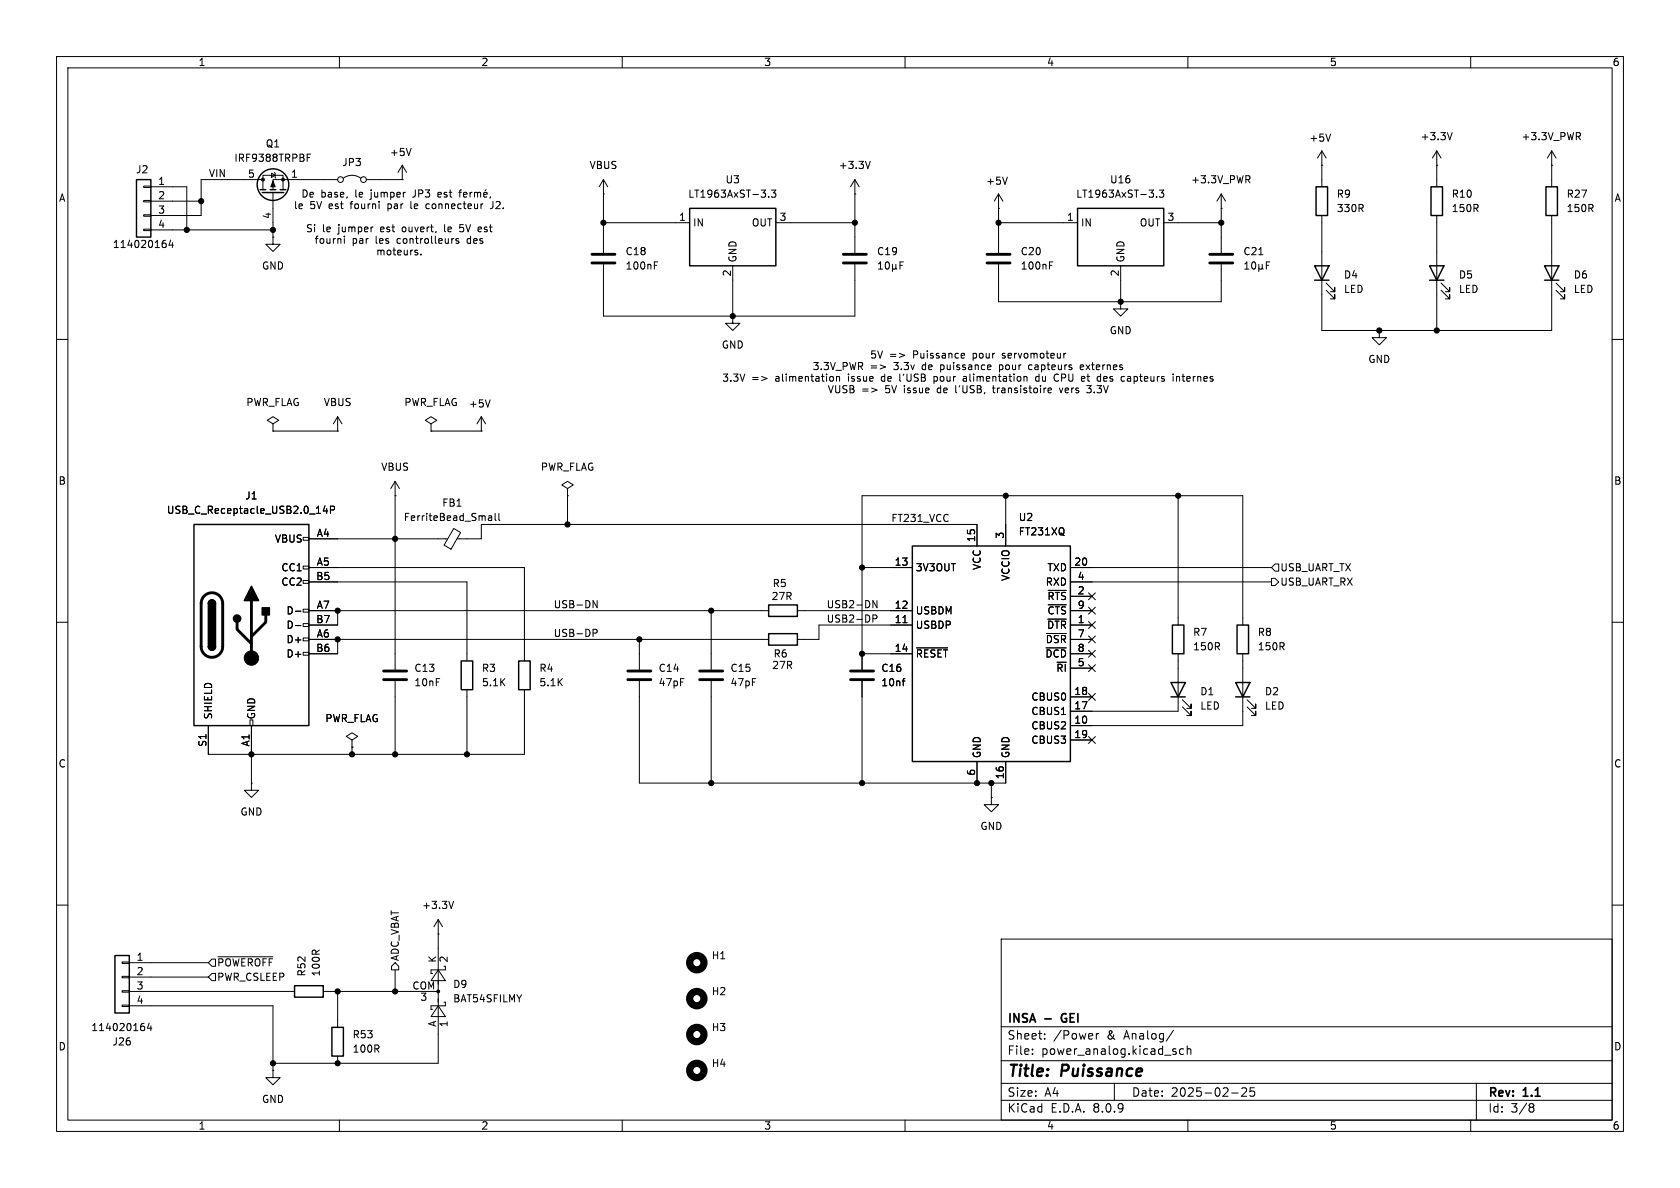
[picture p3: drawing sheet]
<svg xmlns="http://www.w3.org/2000/svg" width="297mm" height="210mm" viewBox="0 0 297 210" stroke-linecap="round" stroke-linejoin="round" font-family="sans-serif">
<g fill="none" stroke="#000" stroke-width=".18">
<path d="M10 10h277v190h-277zM12 12h273v186h-273zM60 10v2M110 10v2M160 10v2M210 10v2M260 10v2M25.4 38h1.3v.2h-1.3zM25.4 35.4h1.3v.3h-1.3zM25.4 32.9h1.3v.2h-1.3zM26.7 33h6.3v7.6M26.7 35.6h8.9"/>
<path d="M46.5 33.5v-2.5h3.5v2.5M46.5 31.8h-10.9v6.3h-8.9M48 30.6l.6 .4-.6 .4zM48.3 34v7.9M48.5 30.5l.1 .1v.8l.2 .1M54.3 27.9h.4M54.3 27.2h.6M59.7 31.8h-11.4v1.7M60.7 31.5a2.54 2.54 0 0 1 3.1 0M64.8 31.8h6.3M71.1 31.8h.1M71.1 29.2l-.7 1.3"/>
<path d="M71.1 29.2v2.6M71.1 29.2l.8 1.3M72.6 35.6v1.1l.2 .2M72.7 26.2l-.4 1.3M75.8 36l-.4 .1-.1 .2 .1 .5 .4 .1M77.6 34l-.2 .2v.5l.2 .1M78 34.3l-.6 .1M78.6 39.7v1.1l.2 .2M81.1 34h.5M81.6 33.6l-.3 .2v1M81.9 39.7h-.6v.6l.4-.1M82 34.4l.6-.1-.1-.2-.4-.1-.1 .2v.6h.5"/>
<path d="M83.1 34v.8M83.5 34l-.4 .2M83.9 34.1l.3-.1 .2 .2M83.9 34v.8M84.4 34.2l.2-.2 .3 .1 .1 .7M84.4 34.2v.6M85.5 34.4l.6-.1v-.2l-.4-.1-.2 .2 .1 .6h.5M85.9 33.5l-.1 .2M86.7 34.8l-.1 .2M87.2 35.6v.9a.41 .41 0 0 1-.5 .4M106.7 34.3h.1M106.7 39.4h15.2"/>
<path d="M106.7 31.8v12.9M106.7 31.8l-.8 1.2M106.7 31.8l.7 1.2M135.9 34.7v.2M136.4 33.6h.8l-.5 .5 .4 .1v.5l-.2 .2-.5-.2M137.2 39.4h13.9M151.1 34.3h.1M151.1 31.8l-.7 1.2M151.1 31.8v12.9M151.1 31.8l.8 1.2M153.9 28.5l-.5 1.3M176.5 36.8h.1"/>
<path d="M176.5 39.4h14M176.5 34.3v10.4M176.5 34.3l-.7 1.3M176.5 34.3l.8 1.3M178.1 31.3l-.4 1.3M204.5 34.7v.2M205 33.6h.7l-.4 .5 .4 .1v.5l-.2 .2-.5-.2M205.7 39.4h10.2M215.9 36.8h.1M215.9 34.3l-.8 1.3M215.9 34.3v10.4M215.9 34.3l.8 1.3"/>
<path d="M220.6 31.7l.4 .6M220.7 31.1l.3 .2-.1 .3-.2 .1M233.7 29.2h.1M233.7 38.1v20.3h40.6v-20.3M233.7 26.7l-.8 1.2M233.7 26.7v6.3M233.7 26.7l.7 1.2M235.2 23.7l-.4 1.3M254 29.2h.1M254 26.7v6.3M254 38.1v20.3M254 26.7l-.8 1.2"/>
<path d="M254 26.7l.8 1.2M256.7 23.4l-.4 1.3M274.3 29.2h.1M274.3 26.7v6.3M274.3 26.7l-.7 1.2M274.3 26.7l.8 1.2M279 24.1l.4 .6M279.2 23.4l.2 .3-.1 .3-.1 .1M25.4 40.5h1.3v.3h-1.3zM26.7 40.6h21.6M29 42.5h.3M29.1 43l.3 .2v.3l-.3 .3"/>
<path d="M30.2 42.4l-.3 .9h.8M30.5 42.9v.9M48.3 41.9v1.3h1.2l-1.2 1.3-1.3-1.3h1.3M48.3 41.9h.1M60.9 42.2v.8M65.8 40.1h.2M73.7 44.6l.2 .2-.2 .3M73.7 44.2l.1 .1M74.4 44.9v.2M80.1 42.2h.1M81.1 42.2h-.3l-.2 .2 .1 .1 .4 .2v.3h-.5M81.3 40.9l.4 .1"/>
<path d="M84.7 40.1l.4 .1M85.1 40.9l-.4 .1M85.1 40.4l-.6 .2M106.7 46.7v9.2h44.4v-9.2M115.7 46.9h.4M115.7 46.3h.6M129.5 55.9v1.3h1.3l-1.3 1.2-1.2-1.2h1.2M129.5 55.9h.1M129.5 47v8.9M155.3 47.6h.7M155.3 46.7l.4-.4v1.3M156.6 46.4l.2-.1a.68 .68 0 0 1 .4 .6 .68 .68 0 0 1-.4 .7l-.2-.2-.1-.3z"/>
<path d="M157.8 47.4l.2 .2h.2l.2-.2M157.8 46.7v1.3M158.4 47.4l.2 .2M158.4 46.7v.7M159.1 46.9h.4M159.7 46.3h-.6v1.3M176.5 46.7v6.6h39.4v-6.6M185.5 46.9h.5M185.5 46.3h.6M198.1 53.3v1.3h1.3l-1.3 1.3-1.3-1.3h1.3M198.1 53.3h.1M198.1 47v6.3"/>
<path d="M220.1 46.7l.3-.4v1.3M220.1 47.6h.7M221.4 46.4l.2-.1a.68 .68 0 0 1 .4 .6 .68 .68 0 0 1-.4 .7l-.2-.2-.1-.3zM222.5 47.4l.2 .2h.3l.1-.2M222.5 46.7v1.3M222.5 45h.8M223.1 47.4l.2 .2M223.1 46.7v.7M223.9 46.9h.4M224.5 46.3h-.6v1.3M234.4 51.3l1.6 1.5v-.7v.7h-.8M234.4 50l1.6 1.6v-.8v.8h-.8"/>
<path d="M243.8 58.4v1.3h1.3l-1.3 1.3-1.2-1.3h1.2M243.8 58.4h.1M254.8 51.3l1.5 1.5v-.7v.7h-.8M254.8 50l1.5 1.6v-.8v.8h-.8M275.1 51.3l1.5 1.5v-.7v.7h-.8M275.1 50l1.5 1.6v-.8v.8h-.8M10 60h2M48.3 74.9l1-.6-1-.6-1.1 .6 1.1 .6v1.3M48.3 76.2h.1M48.3 76.2h11.4M59.7 76.2h.1M59.7 73.7l-.8 1.2"/>
<path d="M59.7 73.7v2.5M59.7 73.7l.8 1.2M76.2 74.9l1-.6-1-.6-1 .6 1 .6v1.3M76.2 76.2h.1M76.2 76.2h8.9M85.1 76.2h.1M85.1 73.7l-.8 1.2M85.1 73.7v2.5M85.1 73.7l.8 1.2M86.7 70.7l-.5 1.3M134.6 66.5l1 .4-1 .4M147.2 66.6l.1 .2-.1 .5"/>
<path d="M147.9 66.7l.2-.2 .3 .1v.8M147.9 66.5v.9M154.1 68.6l.9 .4-.9 .3M155.6 64.5l1 .4-1 .3M159 62.5l.9 .3-.9 .4M159.1 66.1v1.1l.2 .2M165.1 66.5v1.3M165.1 67.3l.4 .1M165.5 66.5l-.4 .1M169 68.2v1.1l.1 .1M170.1 62.5h.4v.3l-.6 .1M170.5 63.2l-.4 .1"/>
<path d="M170.9 66.8l-.5 .1-.1 .2 .1 .3 .5-.1M175.4 68.6h.5M175.6 68.2v1.1l.3 .1M176.7 64.5v1.3M176.7 65.3h.1M176.8 64.5l-.1 .1M181.4 66.5l.2 .2v.7M182.3 64.5l-.3 .1-.2 .1 .1 .5 .4 .1M183.2 66.6l-.1 .2v.5l.2 .1 .4-.1M183.7 66.1v1.3M185.5 68.6l.3 .1 .1 .2-.6 .1M185.8 69.4h-.3"/>
<path d="M187.1 67.3l-.3 .1M187.3 68.6l.3 .8 .3-.8M188.4 62.5l-.3 .2M191.5 64.6l-.3-.1-.2 .2v.6h.5M191.6 64.8l-.6 .1M192.1 68.2h.8l-.4 .5h.3l.1 .2M192.2 66.5h.4M192.9 69.2l-.2 .2h-.4M195.5 66.5h-.2l-.2 .2 .1 .6 .3 .1M195.7 66.8l-.6 .2M199.3 66.6h.5M199.8 66.9h-.3l-.2 .2v.2l.5 .1"/>
<path d="M208 66.7l.2-.2 .3 .1v.8M208 66.5v.9M209 66.5h.4M285 60h2M53.6 95h1v.5h-1zM54.6 95.3h24.5M57.5 89.4l-.4 .9h.8M57.8 89.9v.8M58.4 90.1h.6l.1-.2v-.3l-.7-.1v1.2M69.8 87.6h.1M69.8 85.1l-.7 1.3M69.8 85.1v33.3"/>
<path d="M69.8 85.1l.8 1.3M80.2 93.4l1.2 .7-1.7 3-1.2-.7zM80.8 95.3h4.3v-2.6h87.6v3.8M86.4 91.2h.5v.8M86.4 92h.5M86.9 91.5l-.5 .1M87.5 90.7v1.1l.2 .2M88.2 90.7v1.1l.2 .2M100.3 86.4l1-.7-1-.6-1 .6 1 .7v1.2M100.3 87.6h.1M100.3 87.6v5.1M177.8 87.6v8.9"/>
<path d="M208.3 87.6v22.9M225.4 99.7h.7v1.3h-.7l-.6-.7zM10 110h2M52.2 108h1M52.2 110.6h1M53.6 115.3h1v.5h-1zM53.6 112.8h1v.5h-1zM53.6 110.2h1v.5h-1zM53.6 107.7h1v.5h-1zM53.6 102.6h1v.5h-1zM53.6 100.1h1v.5h-1zM54.6 100.3h38.1v16.5"/>
<path d="M54.6 113h81.3M54.6 108h81.3M54.6 102.9h27.9v13.9M59.7 108v2.5h-5.1M59.7 113v2.6h-5.1M104.8 111.2h.5l.3 .3-.2 .4h-.6M104.8 106.2l.8 1.2v-1.2M113 113v5.4M125.7 108v10.4M141 108h20.3M152.4 100.3h8.9M152.4 115.6h8.9"/>
<path d="M154.3 109.4l.6-.1 .1-.2v-.3l-.7-.1v1.3M155 106.2v1.2l-.7-1.2v1.2M159.6 110.1h.8M160 120h-.3M161.3 110.5h-16.5v2.5h-3.8M162 114.5h5.5M184.9 114.5h3.6M185 112h3.5M185.2 109.4h3.3M185.3 104.4h3.2M185.3 106.9h3.2M189.2 100.3h35.6"/>
<path d="M189.2 113h3.8M189.2 108h3.8M189.2 102.9h35.6M189.2 115.6h3.8M189.2 110.5h3.8M189.2 105.4h3.8M189.2 118.1h3.8M192.4 117.5l1.2 1.2M192.4 115l1.2 1.2M192.4 104.8l1.2 1.2M192.4 109.9l1.2 1.2M192.4 112.4l1.2 1.2"/>
<path d="M192.4 107.3l1.2 1.3M193.6 117.5l-1.2 1.2M193.6 115l-1.2 1.2M193.6 104.8l-1.2 1.2M193.6 109.9l-1.2 1.2M193.6 112.4l-1.2 1.2M193.6 107.3l-1.2 1.3M208.3 115.6v10.1h-19.1M219.7 110.5v-22.9h-67.3v30.8M219.7 115.6v12.7h-30.5M224.8 102.2h.6l.7 .7-.7 .6h-.6zM285 110h2"/>
<path d="M44.2 127.3h.5v1h-.5zM44.4 138.4v1.3h1.3l-1.3 1.3-1.2-1.3h1.2M44.4 138.4h.1M44.4 128.3v10.1M62.2 130.8l1-.6-1-.7-1 .7 1 .6v1.3M62.2 132.1h.1M62.2 132.1v1.3M69.8 120.4v13M82.5 121.9v11.5M92.7 121.9v11.5h-55.9v-5.1M113 120.4v18h64.8v-3.8M125.7 120.4v18"/>
<path d="M152.4 120.4v18M159.5 120.4h.5M172.7 134.6v3.8M175.3 138.4v2.6M189.2 123.2h3.8M189.2 130.8h3.8M192.4 122.6l1.2 1.2M192.4 130.2l1.2 1.2M193.6 122.6l-1.2 1.2M193.6 130.2l-1.2 1.2M209 125l1.6 1.5v-.8v.8h-.8M209 123.7l1.6 1.5v-.7v.7h-.8"/>
<path d="M220.5 125l1.5 1.5v-.8v.8h-.8M220.5 123.7l1.5 1.5v-.7v.7h-.8M80.2 159.3l-.4 1.3M175.3 141v1.2h1.2l-1.2 1.3-1.3-1.3h1.3M175.3 141h.1M10 160h2M21.6 177.7h1.3v.2h-1.3zM21.6 175.1h1.3v.3h-1.3zM21.6 172.6h1.3v.2h-1.3zM21.6 170.1h1.3v.2h-1.3zM22.9 175.3h29.2M22.9 177.8h25.4v11.4"/>
<path d="M22.9 170.2h13.9M22.9 172.7h13.9M37.5 169.5h.6v1.3h-.6l-.7-.6zM37.5 172.1h.6v1.3h-.6l-.7-.7zM38.5 169.1h9.7M57.1 175.3h20.4M59.7 175.3v6.3M69.8 170.2l.7 .6v.7h-1.3v-.7zM69.8 171.5v3.8M77.5 165.1h.1M77.5 177.8l1.2 1.9h-2.5zM77.5 171.5l1.2 1.9h-2.5z"/>
<path d="M77.5 162.6l-.8 1.2M77.5 162.6v25.4h-29.2M77.5 162.6l.7 1.2M78.5 177.2h.2v.6h-2.5v.6h.3M78.7 170.8v.7h-2.5v.6h.3M177 166h108v32h-108zM285 160h2M25.2 180.9h.3M25.3 181.4l.3 .2v.3l-.3 .3M26.4 180.9l-.3 .9h.8M26.7 181.3v.9M48.3 189.2v1.3h1.2l-1.2 1.3-1.3-1.3h1.3"/>
<path d="M48.3 189.2h.1M59.7 186.7v1.3M60 198v2M110 198v2M160 198v2M177 194.5h108M177 191.5h108M177 187.5h108M177 181.5h108M182.5 186.3v.1M182.5 185.5v.1M184.7 183.6v.1"/>
<path d="M184.7 182.8v.1M193.8 182.7v1M194.2 182.7l-.2 .1-.2 .2M197 191.5v3M207.5 182.1l-1.3 2M207.5 185.9l.4 .1 .1 .2-.3 .2h-.2M207.5 185.4l.4 .1M209.2 185.5l-.4-.1-.3 .3v.4l.2 .2h.5M209.9 185.5l.2-.1 .4 .1v.9M209.9 184.9v1.5M210 198v2M217.7 193.2h1.2"/>
<path d="M219.5 192.4l.6-.1 .2 .1 .1 .3-.9 1.1h.9M221.7 192.3h-.7v.7l.2-.1h.5l.1 .3-.1 .5-.2 .1-.5-.1M260 198v2M261 191.5v6.5M270.6 195.1l.4 .1 .2 .2-.3 .3M270.6 195.7h.3M270.9 195.7l.2 .2 .1 .4-.2 .2-.4 .1"/>
<circle cx="60.2" cy="31.8" r=".51"/>
<circle cx="64.3" cy="31.8" r=".51"/>
</g>
<path d="M187.8 179.4l-.2 .4 .2 .7" fill="none" stroke="#000" stroke-width=".3"/>
<g fill="none" stroke="#000" stroke-width=".25">
<path d="M24.1 31.8h2.6v10.1h-2.6zM46 33.5h1M46.4 34h3.8M47.8 33.5h1M49.5 33.5h1M121.9 36.8h15.3v10.2h-15.3zM190.5 36.8h15.2v10.2h-15.2zM232.7 33h2v5.1h-2zM253 33h2v5.1h-2zM273.3 33h2v5.1h-2zM232.4 47h2.5l-1.2 2.5zM232.4 49.5h2.5"/>
<path d="M252.7 47h2.6l-1.3 2.5zM252.7 49.5h2.6M273 47h2.6l-1.3 2.5zM273 49.5h2.6M34.3 92.7h20.3v35.6h-20.3zM161.3 96.5h27.9v38.1h-27.9zM36.8 114.3a.64 .64 0 0 0 .7 .6 .64 .64 0 0 0 .6-.6M36.8 106.7a.64 .64 0 0 1 .7-.7 .64 .64 0 0 1 .6 .7M81.5 116.8h2.1v5.1h-2.1zM91.7 116.8h2v5.1h-2zM135.9 112h5.1v2h-5.1zM135.9 106.9h5.1v2.1h-5.1z"/>
<path d="M207.3 110.5h2v5.1h-2zM218.7 110.5h2v5.1h-2zM207 120.7h2.5l-1.2 2.5zM207 123.2h2.5M218.4 120.7h2.6l-1.3 2.5zM218.4 123.2h2.6M20.3 168.9h2.6v10.2h-2.6zM52.1 174.2h5v2.1h-5zM58.7 181.6h2v5.1h-2z"/>
<circle cx="48.3" cy="32.6" r="2.79"/>
</g>
<g fill="none" stroke="#000" stroke-width="1.3">
<circle cx="123.2" cy="176.5" r="1.27"/>
<circle cx="123.2" cy="170.2" r="1.27"/>
<circle cx="123.2" cy="189.2" r="1.27"/>
<circle cx="123.2" cy="182.9" r="1.27"/>
</g>
<g fill="none" stroke="#000" stroke-width=".51">
<path d="M104.6 46.5h4.1M104.6 45h4.1M149.1 46.5h4.1M149.1 45h4.1M174.5 46.5h4.1M174.5 45h4.1M213.9 46.5h4M213.9 45h4M36.1 105.3a1.9 1.9 0 0 1 2.1-.4 1.9 1.9 0 0 1 1.2 1.8v7.6a1.91 1.91 0 0 1-1.9 1.9 1.91 1.91 0 0 1-1.9-1.9v-7.8l.1-.6zM41.9 110v1.3l2.5 2.5M44.4 106.2v10.1M47 108.7v1.3l-2.6 2.5"/>
<path d="M67.8 118.6h4.1M111 118.6h4.1M123.7 118.6h4.1M150.4 118.6h4M67.8 120.1h4.1M111 120.1h4.1M123.7 120.1h4.1M150.4 120.1h4"/>
</g>
<g fill="#000" stroke="#000" stroke-width=".25">
<path d="M36.8 114.3h1.3a.64 .64 0 0 1-.6 .6 .64 .64 0 0 1-.7-.6zM36.8 106.7h1.3v7.6h-1.3zM37 106.2a.64 .64 0 0 1 .7-.1 .64 .64 0 0 1 .4 .6h-1.3zM44.4 103.6l1.3 2.6h-2.5zM46.4 107.4h1.2v1.3h-1.2z"/>
<circle cx="41.9" cy="109.3" r=".63"/>
</g>
<g fill="#000" stroke="#000" stroke-width=".18">
<path d="M48.3 32l.3 1h-.7z"/>
<circle cx="35.6" cy="35.6" r=".46"/>
<circle cx="46.5" cy="31.7" r=".25"/>
<circle cx="50" cy="31.7" r=".25"/>
<circle cx="106.7" cy="39.4" r=".46"/>
<circle cx="151.1" cy="39.4" r=".46"/>
<circle cx="176.5" cy="39.4" r=".46"/>
<circle cx="215.9" cy="39.4" r=".46"/>
<circle cx="33" cy="40.6" r=".46"/>
<circle cx="48.3" cy="40.6" r=".46"/>
<circle cx="129.5" cy="55.9" r=".46"/>
<circle cx="198.1" cy="53.3" r=".46"/>
<circle cx="243.8" cy="58.4" r=".46"/>
<circle cx="254" cy="58.4" r=".46"/>
<circle cx="69.8" cy="95.3" r=".46"/>
<circle cx="100.3" cy="92.7" r=".46"/>
<circle cx="177.8" cy="87.6" r=".46"/>
<circle cx="208.3" cy="87.6" r=".46"/>
<circle cx="44.4" cy="116.3" r="1.27"/>
<circle cx="59.7" cy="108" r=".46"/>
<circle cx="59.7" cy="113" r=".46"/>
<circle cx="113" cy="113" r=".46"/>
<circle cx="125.7" cy="108" r=".46"/>
<circle cx="152.4" cy="100.3" r=".46"/>
<circle cx="152.4" cy="115.6" r=".46"/>
<circle cx="44.4" cy="133.4" r=".46"/>
<circle cx="62.2" cy="133.4" r=".46"/>
<circle cx="69.8" cy="133.4" r=".46"/>
<circle cx="82.5" cy="133.4" r=".46"/>
<circle cx="125.7" cy="138.4" r=".46"/>
<circle cx="152.4" cy="138.4" r=".46"/>
<circle cx="172.7" cy="138.4" r=".46"/>
<circle cx="175.3" cy="138.4" r=".46"/>
<circle cx="59.7" cy="175.3" r=".46"/>
<circle cx="69.8" cy="175.3" r=".46"/>
<circle cx="77.5" cy="175.3" r=".25"/>
<circle cx="48.3" cy="188" r=".46"/>
<circle cx="59.7" cy="188" r=".46"/>
</g>
<g font-size="2.8">
<text x="178" y="190.9">Title:</text>
<text x="187.7" y="190.9">Puissance</text>
</g>
<g font-size="2.1">
<text x="178" y="184">Sheet:</text>
<text x="178" y="181.2">INSA</text>
<text x="184.7" y="181.2">-</text>
<text x="186.2" y="184">/Power</text>
<text x="188.3" y="181.2">GEI</text>
<text x="195.7" y="184">&amp;</text>
<text x="198.9" y="184">Analog/</text>
<text x="178" y="186.7">File:</text>
<text x="184.1" y="186.7">power_analog.kicad_sch</text>
<text x="178" y="196.9">KiCad</text>
<text x="178" y="194.1">Size:</text>
<text x="184.7" y="194.1">A4</text>
<text x="185.7" y="196.9">E.D.A.</text>
<text x="193.3" y="196.9">8.0.9</text>
<text x="200" y="194.1">Date:</text>
<text x="207" y="194.1">2025-02-25</text>
<text x="263" y="194.3">Rev:</text>
<text x="263" y="196.9">Id:</text>
<text x="267.1" y="196.9">3/8</text>
<text x="269.4" y="194.3">1.1</text>
</g>
<g font-size="1.8">
<text x="35" y="11.9">1</text>
<text x="85" y="11.9">2</text>
<text x="135" y="11.9">3</text>
<text x="185" y="11.9">4</text>
<text x="235" y="11.9">5</text>
<text x="285" y="11.9">6</text>
<text x="41.3" y="28.8">IRF9388TRPBF</text>
<text x="46.9" y="26.3">Q1</text>
<text x="60.4" y="29.6">JP3</text>
<text x="68.8" y="27.8">+5V</text>
<text x="231.4" y="25.2">+5V</text>
<text x="251.1" y="25">+3.3V</text>
<text x="268.9" y="25">+3.3V_PWR</text>
<text x="10.3" y="35.9">A</text>
<text x="24" y="30.8">J2</text>
<text x="27.9" y="32.8">1</text>
<text x="27.9" y="35.3">2</text>
<text x="36.8" y="31.4">VIN</text>
<text x="43.7" y="31.5">5</text>
<text x="51.4" y="31.5">1</text>
<text x="53.2" y="35.1">De</text>
<text x="56.7" y="35.1">base,</text>
<text x="62.9" y="35.1">le</text>
<text x="65.8" y="35.1">jumper</text>
<text x="73.5" y="35.1">JP3</text>
<text x="78.1" y="35.1">est</text>
<text x="104.1" y="30.1">VBUS</text>
<text x="121.6" y="35.2">LT1963AxST-3.3</text>
<text x="128.2" y="32.6">U3</text>
<text x="148.2" y="30.1">+3.3V</text>
<text x="174.2" y="32.9">+5V</text>
<text x="190.2" y="35.2">LT1963AxST-3.3</text>
<text x="196.1" y="32.6">U16</text>
<text x="210.5" y="32.6">+3.3V_PWR</text>
<text x="236.2" y="35.2">R9</text>
<text x="256.5" y="35.2">R10</text>
<text x="276.9" y="35.2">R27</text>
<text x="285.3" y="35.9">A</text>
<text x="27.9" y="37.8">3</text>
<text x="27.9" y="40.4">4</text>
<text x="48" y="38.8" transform="rotate(-90 48 38.8)">4</text>
<text x="51.9" y="37.2">le</text>
<text x="54" y="41.3">Si</text>
<text x="54.8" y="37.2">5V</text>
<text x="57" y="41.3">le</text>
<text x="58.2" y="37.2">est</text>
<text x="59.9" y="41.3">jumper</text>
<text x="62.3" y="37.2">fourni</text>
<text x="67.6" y="41.3">est</text>
<text x="69" y="37.2">par</text>
<text x="71.6" y="41.3">ouvert,</text>
<text x="73.2" y="37.2">le</text>
<text x="76.2" y="37.2">connecteur</text>
<text x="79.2" y="41.3">le</text>
<text x="82.1" y="41.3">5V</text>
<text x="85.6" y="41.3">est</text>
<text x="87.8" y="37.2">J2.</text>
<text x="119.9" y="39.1">1</text>
<text x="122.4" y="40.2">IN</text>
<text x="132.8" y="40.2">OUT</text>
<text x="137.7" y="39.1">3</text>
<text x="188.5" y="39.1">1</text>
<text x="191" y="40.2">IN</text>
<text x="201.4" y="40.2">OUT</text>
<text x="206.3" y="39.1">3</text>
<text x="236.2" y="37.7">330R</text>
<text x="256.5" y="37.7">150R</text>
<text x="276.9" y="37.7">150R</text>
<text x="19.9" y="44">114020164</text>
<text x="46.2" y="47.9">GND</text>
<text x="55.5" y="43.3">fourni</text>
<text x="62.2" y="43.3">par</text>
<text x="66.4" y="45.3">moteurs.</text>
<text x="66.5" y="43.3">les</text>
<text x="70.5" y="43.3">controlleurs</text>
<text x="83.1" y="43.3">des</text>
<text x="110.5" y="47.9">100nF</text>
<text x="110.5" y="45.3">C18</text>
<text x="130.4" y="46.5" transform="rotate(-90 130.4 46.5)">GND</text>
<text x="154.9" y="45.3">C19</text>
<text x="180.3" y="47.9">100nF</text>
<text x="180.3" y="45.3">C20</text>
<text x="199" y="46.5" transform="rotate(-90 199 46.5)">GND</text>
<text x="219.7" y="45.3">C21</text>
<text x="129.3" y="49" transform="rotate(-90 129.3 49)">2</text>
<text x="197.9" y="49" transform="rotate(-90 197.9 49)">2</text>
<text x="237.5" y="49.4">D4</text>
<text x="237.5" y="52">LED</text>
<text x="257.8" y="49.4">D5</text>
<text x="257.8" y="52">LED</text>
<text x="278.1" y="49.4">D6</text>
<text x="278.1" y="52">LED</text>
<text x="196.1" y="59.3">GND</text>
<text x="127.5" y="61.8">GND</text>
<text x="143.6" y="65.6">3.3V_PWR</text>
<text x="153.7" y="63.6">5V</text>
<text x="153.8" y="65.6">=&gt;</text>
<text x="157.2" y="63.6">=&gt;</text>
<text x="158.1" y="65.6">3.3v</text>
<text x="161.5" y="63.6">Puissance</text>
<text x="163.3" y="65.6">de</text>
<text x="166.7" y="65.6">puissance</text>
<text x="172.2" y="63.6">pour</text>
<text x="177.3" y="65.6">pour</text>
<text x="177.7" y="63.6">servomoteur</text>
<text x="182.7" y="65.6">capteurs</text>
<text x="192.1" y="65.6">externes</text>
<text x="241.8" y="64.4">GND</text>
<text x="43.4" y="72">PWR_FLAG</text>
<text x="57.1" y="72">VBUS</text>
<text x="71.4" y="72">PWR_FLAG</text>
<text x="127.6" y="67.7">3.3V</text>
<text x="132.9" y="67.7">=&gt;</text>
<text x="137.2" y="67.7">alimentation</text>
<text x="146.2" y="69.7">VUSB</text>
<text x="150.2" y="67.7">issue</text>
<text x="152.3" y="69.7">=&gt;</text>
<text x="156.3" y="67.7">de</text>
<text x="156.6" y="69.7">5V</text>
<text x="159.7" y="67.7">l'USB</text>
<text x="160.1" y="69.7">issue</text>
<text x="165.9" y="67.7">pour</text>
<text x="166.2" y="69.7">de</text>
<text x="169.6" y="69.7">l'USB,</text>
<text x="171.3" y="67.7">alimentation</text>
<text x="176.4" y="69.7">transistoire</text>
<text x="184.4" y="67.7">du</text>
<text x="187.8" y="67.7">CPU</text>
<text x="188.4" y="69.7">vers</text>
<text x="192.9" y="67.7">et</text>
<text x="193.5" y="69.7">3.3V</text>
<text x="195.9" y="67.7">des</text>
<text x="200.3" y="67.7">capteurs</text>
<text x="209.6" y="67.7">internes</text>
<text x="82.8" y="72.2">+5V</text>
<text x="67.3" y="83.4">VBUS</text>
<text x="95.5" y="83.4">PWR_FLAG</text>
<text x="10.3" y="85.9">B</text>
<text x="43.3" y="88.5">J1</text>
<text x="78.1" y="89.8">FB1</text>
<text x="285.3" y="85.9">B</text>
<text x="29.4" y="91">USB_C_Receptacle_USB2.0_14P</text>
<text x="55.9" y="95">A4</text>
<text x="71.3" y="92.3">FerriteBead_Small</text>
<text x="157.5" y="92.4">FT231_VCC</text>
<text x="172.5" y="95.9" transform="rotate(-90 172.5 95.9)">15</text>
<text x="177.5" y="95.3" transform="rotate(-90 177.5 95.3)">3</text>
<text x="180" y="94.8">FT231XQ</text>
<text x="180" y="92.3">U2</text>
<text x="48.5" y="96.1">VBUS</text>
<text x="49.6" y="101.2">CC1</text>
<text x="55.9" y="100.1">A5</text>
<text x="158.1" y="100.1">13</text>
<text x="161.8" y="101.2">3V3OUT</text>
<text x="173.6" y="100.9" transform="rotate(-90 173.6 100.9)">VCC</text>
<text x="185.1" y="101.2">TXD</text>
<text x="189.8" y="100.1">20</text>
<text x="226.3" y="101.2">USB_UART_TX</text>
<text x="49.6" y="103.7">CC2</text>
<text x="55.8" y="102.6">B5</text>
<text x="55.9" y="107.7">A7</text>
<text x="97.8" y="107.6">USB-DN</text>
<text x="136.3" y="106.3">27R</text>
<text x="136.5" y="104">R5</text>
<text x="146" y="107.6">USB2-DN</text>
<text x="158.1" y="107.7">12</text>
<text x="178.7" y="102.8" transform="rotate(-90 178.7 102.8)">VCCIO</text>
<text x="184.8" y="103.7">RXD</text>
<text x="185.1" y="106.3">~{RTS}</text>
<text x="190.4" y="105.2">2</text>
<text x="190.4" y="102.6">4</text>
<text x="190.4" y="107.7">9</text>
<text x="226.3" y="103.7">USB_UART_RX</text>
<text x="50.5" y="113.9">D+</text>
<text x="50.5" y="108.8">D-</text>
<text x="50.5" y="111.4">D-</text>
<text x="55.8" y="110.2">B7</text>
<text x="55.9" y="112.8">A6</text>
<text x="97.8" y="112.7">USB-DP</text>
<text x="146" y="110.1">USB2-DP</text>
<text x="158.1" y="110.2">11</text>
<text x="161.8" y="111.4">USBDP</text>
<text x="161.8" y="108.8">USBDM</text>
<text x="184.8" y="113.9">~{DSR}</text>
<text x="185" y="111.4">~{DTR}</text>
<text x="185.1" y="108.8">~{CTS}</text>
<text x="190.4" y="110.2">1</text>
<text x="190.4" y="112.8">7</text>
<text x="210.8" y="112.6">R7</text>
<text x="222.3" y="112.6">R8</text>
<text x="50.5" y="116.4">D+</text>
<text x="55.8" y="115.3">B6</text>
<text x="73.2" y="119">C13</text>
<text x="85.1" y="119">R3</text>
<text x="95.3" y="119">R4</text>
<text x="116.3" y="119">C14</text>
<text x="129" y="119">C15</text>
<text x="136.4" y="118.5">27R</text>
<text x="136.7" y="116.4">R6</text>
<text x="155.7" y="119">C16</text>
<text x="158.1" y="115.3">14</text>
<text x="161.8" y="116.4">~{RESET}</text>
<text x="184.7" y="116.4">~{DCD}</text>
<text x="186.6" y="119">~{RI}</text>
<text x="190.4" y="117.9">5</text>
<text x="190.4" y="115.3">8</text>
<text x="210.8" y="115.2">150R</text>
<text x="222.3" y="115.2">150R</text>
<text x="73.2" y="121.5">10nF</text>
<text x="85.1" y="121.5">5.1K</text>
<text x="95.3" y="121.5">5.1K</text>
<text x="116.3" y="121.5">47pF</text>
<text x="129" y="121.5">47pF</text>
<text x="155.7" y="121.5">10nf</text>
<text x="182.2" y="124.1">CBUS0</text>
<text x="189.8" y="125.5">17</text>
<text x="189.8" y="122.9">18</text>
<text x="212.1" y="123.1">D1</text>
<text x="212.1" y="125.6">LED</text>
<text x="223.5" y="123.1">D2</text>
<text x="223.5" y="125.6">LED</text>
<text x="37.7" y="127.3" transform="rotate(-90 37.7 127.3)">SHIELD</text>
<text x="45.3" y="127.3" transform="rotate(-90 45.3 127.3)">GND</text>
<text x="57.4" y="127.9">PWR_FLAG</text>
<text x="182.2" y="129.1">CBUS2</text>
<text x="182.2" y="126.6">CBUS1</text>
<text x="182.2" y="131.7">CBUS3</text>
<text x="189.8" y="128">10</text>
<text x="189.8" y="130.6">19</text>
<text x="10.3" y="135.9">C</text>
<text x="36.6" y="132.1" transform="rotate(-90 36.6 132.1)">S1</text>
<text x="44.2" y="132.1" transform="rotate(-90 44.2 132.1)">A1</text>
<text x="172.5" y="137.2" transform="rotate(-90 172.5 137.2)">6</text>
<text x="173.6" y="134.1" transform="rotate(-90 173.6 134.1)">GND</text>
<text x="177.5" y="137.8" transform="rotate(-90 177.5 137.8)">16</text>
<text x="178.7" y="134.1" transform="rotate(-90 178.7 134.1)">GND</text>
<text x="285.3" y="135.9">C</text>
<text x="42.4" y="144.4">GND</text>
<text x="173.2" y="146.9">GND</text>
<text x="74.5" y="160.9">+3.3V</text>
<text x="24.1" y="169.9">1</text>
<text x="24.1" y="172.5">2</text>
<text x="38.3" y="171">~{POWEROFF}</text>
<text x="38.3" y="173.6">PWR_CSLEEP</text>
<text x="54.2" y="172.7" transform="rotate(-90 54.2 172.7)">R52</text>
<text x="56.7" y="172.7" transform="rotate(-90 56.7 172.7)">100R</text>
<text x="70.7" y="170" transform="rotate(-90 70.7 170)">ADC_VBAT</text>
<text x="77.2" y="170.3" transform="rotate(-90 77.2 170.3)">K</text>
<text x="79.5" y="170.3" transform="rotate(-90 79.5 170.3)">2</text>
<text x="125.7" y="169.8">H1</text>
<text x="24.1" y="175">3</text>
<text x="24.1" y="177.5">4</text>
<text x="72.8" y="175">COM</text>
<text x="74.2" y="177.2">3</text>
<text x="80" y="174.9">D9</text>
<text x="80" y="177.4">BAT54SFILMY</text>
<text x="125.7" y="176.1">H2</text>
<text x="10.3" y="185.9">D</text>
<text x="16" y="182.5">114020164</text>
<text x="19.8" y="185">J26</text>
<text x="62.2" y="183.7">R53</text>
<text x="77.2" y="181.6" transform="rotate(-90 77.2 181.6)">A</text>
<text x="79.5" y="181.7" transform="rotate(-90 79.5 181.7)">1</text>
<text x="125.7" y="182.5">H3</text>
<text x="285.3" y="185.9">D</text>
<text x="62.2" y="186.3">100R</text>
<text x="125.7" y="188.8">H4</text>
<text x="46.2" y="195.2">GND</text>
<text x="35" y="199.9">1</text>
<text x="85" y="199.9">2</text>
<text x="135" y="199.9">3</text>
<text x="185" y="199.9">4</text>
<text x="235" y="199.9">5</text>
<text x="285" y="199.9">6</text>
</g>
</svg>
